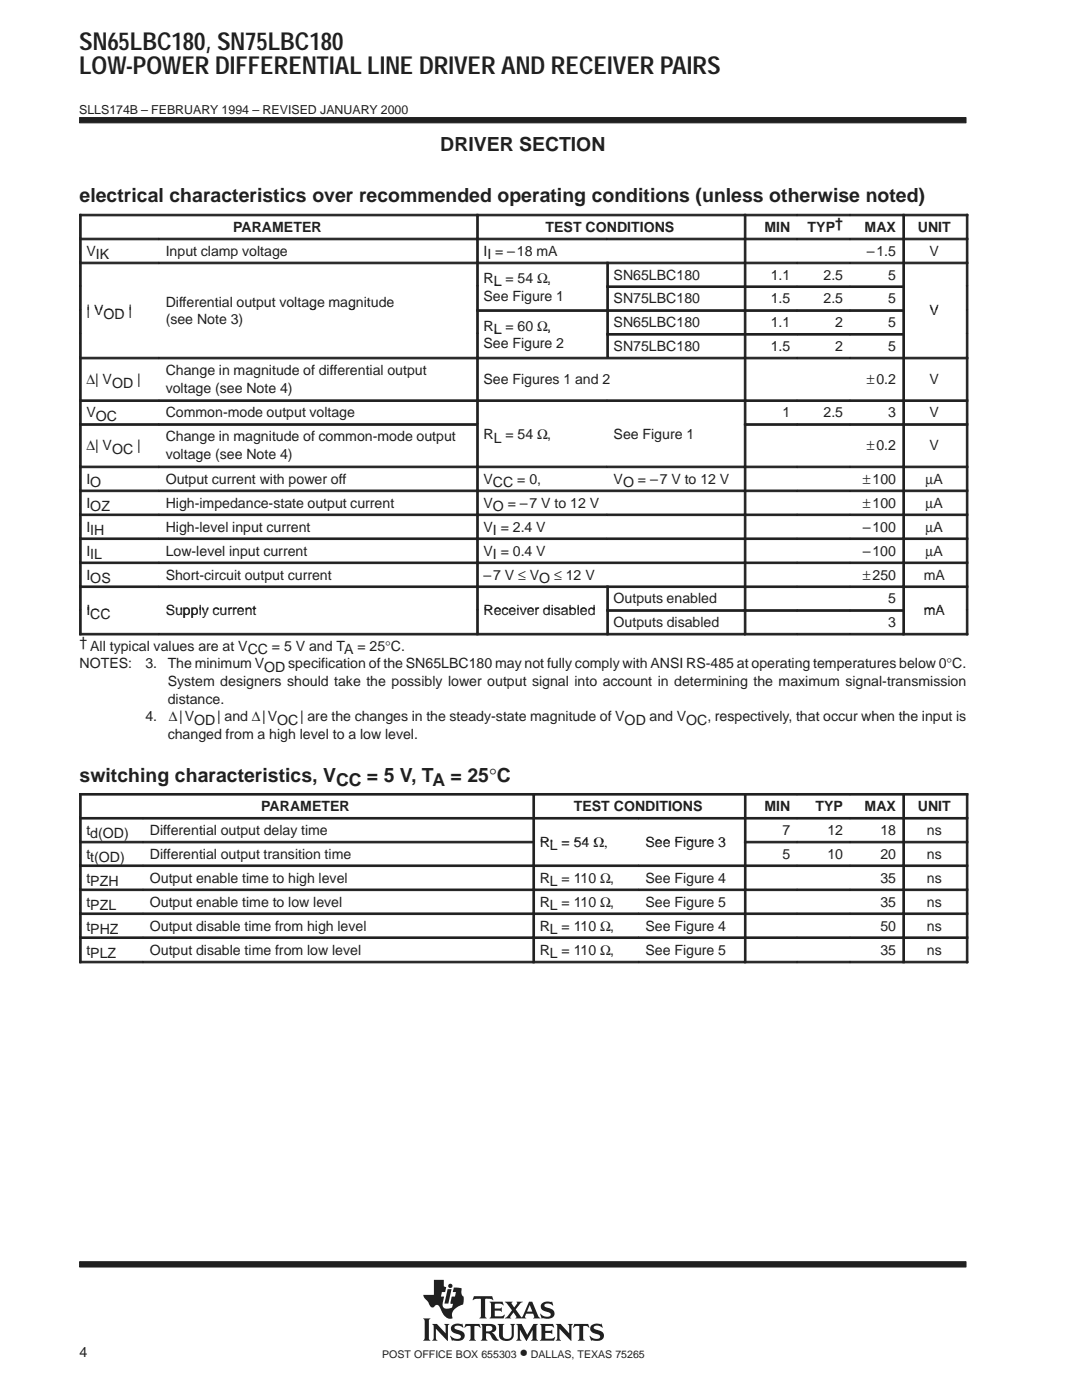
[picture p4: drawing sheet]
<svg xmlns="http://www.w3.org/2000/svg" width="216mm" height="279mm" viewBox="0 0 216 279" stroke-linecap="round" stroke-linejoin="round" font-family="sans-serif">
<g fill="#231f20" stroke="#231f20" stroke-width=".2">
<path d="M15.9 23.5h176.9v1h-176.9z" fill-rule="evenodd"/>
<path d="M15.9 251.8h176.9v1.1h-176.9z" fill-rule="evenodd"/>
</g>
<g fill="#231f20">
<path d="M89.3 257.3h.8l-.6 2.9h-.8z"/>
<path d="M95.9 264.2h2.1a.85 .85 0 0 1 1 .8 .85 .85 0 0 1-.9 .9l.4 .3 .7 1 .4 .2-.2 .1a1.11 1.11 0 0 1-1.4-.9l-.3-.4-.7-.1v1l.3 .5h-1.4l.3-.6v-2.3z" fill-rule="evenodd"/>
<path d="M100.7 259.8h1.6l-.2 .4 .5 .7 .6-.8-.1-.3h1.2l-.5 .3-.9 1.2 1 1.5a.22 .22 0 0 0 .3 .1 .22 .22 0 0 0 .1-.3l1.3-2.8h.6l1.2 2.9 .4 .4-1.4-.1a.24 .24 0 0 0 .2-.1 .24 .24 0 0 0 0-.3l-.2-.4h-1.4l-.3 .6 .3 .3h-2.2l.2-.3-.5-.9-.7 .9 .2 .3h-1.3l.5-.4 1-1.2z" fill-rule="evenodd"/>
<path d="M118 264.5a2.12 2.12 0 0 1 1.9-.2l.1-.1 .3 .8-.8-.4h-.7a.35 .35 0 0 0-.3 .3 .35 .35 0 0 0 .2 .4l.5 .1a1.16 1.16 0 0 1 1.2 1.6 1.23 1.23 0 0 1-1.1 .6l-1.1-.1-.2 .1-.4-1 .9 .5 .7 .1a.47 .47 0 0 0 .6-.4 .47 .47 0 0 0-.6-.5 1.28 1.28 0 0 1-1.4-1.4z" fill-rule="evenodd"/>
<path d="M114.6 264.2h2.8l.2 .8-.5-.4h-.6l-.1 .2v2.4l.3 .4h-1.4l.3-.4v-2.4l-.1-.2h-.6l-.6 .4z" fill-rule="evenodd"/>
<path d="M107.7 264.2h2.6l.2 .8-.6-.4-1.1 .1v.9h1l.4-.3v1l-.3-.3h-1.1v1.1h1.4l.5-.3-.2 .8h-2.8l.3-.6v-2.3z" fill-rule="evenodd"/>
<path d="M110.9 264.2h1l1.7 1.9v-1.5l-.3-.4h1l-.3 .4v3l-2.4-2.4v2l.3 .4h-1l.3-.4v-2.6z" fill-rule="evenodd"/>
<path d="M103 264.2h1.1l1.1 2.2 1.2-2.2h.9l-.3 .4v2.6l.4 .4h-1.4l.3-.4v-1.8l-1.3 2.2-1.3-2.2v1.7l.4 .5h-1.1l.3-.6v-2.3z" fill-rule="evenodd"/>
<path d="M90.2 264.5a2.17 2.17 0 0 1 1.9-.2l.1-.1 .3 .8-.8-.4h-.7a.36 .36 0 0 0-.3 .4 .36 .36 0 0 0 .4 .3l.3 .1a1.19 1.19 0 0 1 1.3 1.5l-.1 .1a1.23 1.23 0 0 1-1.1 .6l-1.1-.1-.2 .1-.4-1h.1a1.37 1.37 0 0 0 2.1 .3 .6 .6 0 0 0-.8-.7 1.08 1.08 0 0 1-1-.5 1.08 1.08 0 0 1 0-1.1z" fill-rule="evenodd"/>
<path d="M92.9 264.2h2.8l.2 .8-.5-.4h-.6l-.1 .2v2.4l.3 .4h-1.4l.2-.3 .1-.3v-2.3l-.7-.1-.6 .4z" fill-rule="evenodd"/>
<path d="M99.3 264.2h1.3l-.3 .4 .1 2.2 .2 .3 .8 .1a.73 .73 0 0 0 .7-.8v-1.8l-.3-.4h1l-.3 .4v1.9a1.56 1.56 0 0 1-1.3 1.2 1.56 1.56 0 0 1-1.5-.7l-.1-2.4z" fill-rule="evenodd"/>
<path d="M86.2 264.2h1l1.7 1.9v-1.5l-.3-.4h1.1l-.3 .4v3l-2.4-2.4v2l.3 .4h-1.1l.3-.6v-2.3z" fill-rule="evenodd"/>
<path d="M84.4 263.1h1.5l-.3 .4v3.7l.3 .4h-1.5l.3-.6v-3.4z" fill-rule="evenodd"/>
<path d="M94.6 258.7h3.6l.2 .8-.7-.3-.9 .1v3.4l.3 .4h-1.4l.3-.4v-3.4l-1-.1-.7 .3z" fill-rule="evenodd"/>
<path d="M97.7 259.8h2.6l.2 .7-.7-.3-1.1 .1v.8h1.1l.3-.2v.9l-.3-.2h-1.1v1l.1 .1h1.3l.5-.3h.1l-.2 .7h-2.8l.3-.5v-2.3z" fill-rule="evenodd"/>
<path d="M108.1 260.2l.1-.1a1.88 1.88 0 0 1 1.4-.3l.4 .1 .2-.2 .2 .8-1.1-.4a.44 .44 0 0 0-.7 .4 .44 .44 0 0 0 .6 .5 1.34 1.34 0 0 1 1.4 1.3 1.13 1.13 0 0 1-1.1 .9h-.8a.37 .37 0 0 0-.6 0l-.3-1h.1l.6 .5 .8 .1a.47 .47 0 0 0 .6-.5 .47 .47 0 0 0-.5-.4l-.2-.1a1.11 1.11 0 0 1-1.2-1.5z" fill-rule="evenodd"/>
<path d="M86.6 255.4h2v1.3l.4 .2-.2 1h-.6l-.2 .9h.6l-.2 1.1a1.11 1.11 0 0 0 .3 1.2l.6 .1 .9-.3 .2-.7-.5-.1 .2-1.3h.7l.2-.9h-.7l.3-1 1.5 .2v1l.1 .4 .3 .3v.9a.54 .54 0 0 1-.4 .7l-.4 .2a2.35 2.35 0 0 0-1.5 1.6v.4a.29 .29 0 0 1 .1 .3 .29 .29 0 0 1-.2 .3h-.1a2.21 2.21 0 0 1-2-1.9l-.1-.1a.68 .68 0 0 0-.5-.7 .68 .68 0 0 0-.8 .4 .88 .88 0 0 1-1.1-.9l-.8-.9-.2-.7h2.1z" fill-rule="evenodd"/>
<circle cx="89.9" cy="256.6" r=".43"/>
</g>
<g fill="#fff">
<path d="M105.7 260.4l.5 1.4h-1z"/>
<path d="M97 264.7l.6-.1a.56 .56 0 0 1 .7 .5 .56 .56 0 0 1-.7 .6h-.6z" fill-rule="evenodd"/>
</g>
<g fill="#231f20" stroke="#231f20" stroke-width=".2">
<path d="M15.9 42.8h.3v4.7h-.3z" fill-rule="evenodd"/>
<path d="M15.9 42.8h79.2v.3h-79.2z" fill-rule="evenodd"/>
<path d="M95.1 42.8h.3v4.7h-.3z" fill-rule="evenodd"/>
<path d="M95.1 42.8h53.4v.3h-53.4z" fill-rule="evenodd"/>
<path d="M148.5 42.8h.3v4.7h-.3z" fill-rule="evenodd"/>
<path d="M148.5 42.8h10.5v.3h-10.5z" fill-rule="evenodd"/>
<path d="M159.1 42.8h10.5v.3h-10.5z" fill-rule="evenodd"/>
<path d="M169.6 42.8h10.5v.3h-10.5z" fill-rule="evenodd"/>
<path d="M180.2 42.8h.3v4.7h-.3z" fill-rule="evenodd"/>
<path d="M192.8 42.8h.3v4.7h-.3z" fill-rule="evenodd"/>
<path d="M180.2 42.8h12.9v.3h-12.9z" fill-rule="evenodd"/>
<path d="M15.9 47.5h.3v4.8h-.3z" fill-rule="evenodd"/>
<path d="M15.9 47.5h15.8v.4h-15.8z" fill-rule="evenodd"/>
<path d="M31.7 47.5h63.4v.4h-63.4z" fill-rule="evenodd"/>
<path d="M95.1 47.5h.3v4.8h-.3z" fill-rule="evenodd"/>
<path d="M95.1 47.5h26v.4h-26z" fill-rule="evenodd"/>
<path d="M121.1 47.5h27.4v.4h-27.4z" fill-rule="evenodd"/>
<path d="M148.5 47.5h.3v4.8h-.3z" fill-rule="evenodd"/>
<path d="M148.5 47.5h10.5v.4h-10.5z" fill-rule="evenodd"/>
<path d="M159.1 47.5h10.5v.4h-10.5z" fill-rule="evenodd"/>
<path d="M169.6 47.5h10.5v.4h-10.5z" fill-rule="evenodd"/>
<path d="M180.2 47.5h.3v4.8h-.3z" fill-rule="evenodd"/>
<path d="M192.8 47.5h.3v4.8h-.3z" fill-rule="evenodd"/>
<path d="M180.2 47.5h12.9v.4h-12.9z" fill-rule="evenodd"/>
<path d="M15.9 52.3h.3v4.7h-.3z" fill-rule="evenodd"/>
<path d="M15.9 52.3h15.8v.3h-15.8z" fill-rule="evenodd"/>
<path d="M31.7 52.3h63.4v.3h-63.4z" fill-rule="evenodd"/>
<path d="M95.1 52.3h.3v4.7h-.3z" fill-rule="evenodd"/>
<path d="M95.1 52.3h26v.3h-26z" fill-rule="evenodd"/>
<path d="M121.1 52.3h.3v4.7h-.3z" fill-rule="evenodd"/>
<path d="M121.1 52.3h27.4v.3h-27.4z" fill-rule="evenodd"/>
<path d="M148.5 52.3h.3v4.7h-.3z" fill-rule="evenodd"/>
<path d="M148.5 52.3h10.5v.3h-10.5z" fill-rule="evenodd"/>
<path d="M159.1 52.3h10.5v.3h-10.5z" fill-rule="evenodd"/>
<path d="M169.6 52.3h10.5v.3h-10.5z" fill-rule="evenodd"/>
<path d="M180.2 52.3h.3v4.7h-.3z" fill-rule="evenodd"/>
<path d="M192.8 52.3h.3v4.7h-.3z" fill-rule="evenodd"/>
<path d="M180.2 52.3h12.9v.3h-12.9z" fill-rule="evenodd"/>
<path d="M15.9 57.1h.3v4.7h-.3z" fill-rule="evenodd"/>
<path d="M95.1 57.1h.3v4.7h-.3z" fill-rule="evenodd"/>
<path d="M121.1 57.1h.3v4.7h-.3z" fill-rule="evenodd"/>
<path d="M121.1 57.1h27.4v.3h-27.4z" fill-rule="evenodd"/>
<path d="M148.5 57.1h.3v4.7h-.3z" fill-rule="evenodd"/>
<path d="M148.5 57.1h10.5v.3h-10.5z" fill-rule="evenodd"/>
<path d="M159.1 57.1h10.5v.3h-10.5z" fill-rule="evenodd"/>
<path d="M169.6 57.1h10.5v.3h-10.5z" fill-rule="evenodd"/>
<path d="M180.2 57.1h.3v4.7h-.3z" fill-rule="evenodd"/>
<path d="M192.8 57.1h.3v4.7h-.3z" fill-rule="evenodd"/>
<path d="M15.9 61.8h.3v4.7h-.3z" fill-rule="evenodd"/>
<path d="M95.1 61.8h.3v4.7h-.3z" fill-rule="evenodd"/>
<path d="M95.1 61.8h26v.3h-26z" fill-rule="evenodd"/>
<path d="M121.1 61.8h.3v4.7h-.3z" fill-rule="evenodd"/>
<path d="M121.1 61.8h27.4v.3h-27.4z" fill-rule="evenodd"/>
<path d="M148.5 61.8h.3v4.7h-.3z" fill-rule="evenodd"/>
<path d="M148.5 61.8h10.5v.3h-10.5z" fill-rule="evenodd"/>
<path d="M159.1 61.8h10.5v.3h-10.5z" fill-rule="evenodd"/>
<path d="M169.6 61.8h10.5v.3h-10.5z" fill-rule="evenodd"/>
<path d="M180.2 61.8h.3v4.7h-.3z" fill-rule="evenodd"/>
<path d="M192.8 61.8h.3v4.7h-.3z" fill-rule="evenodd"/>
<path d="M15.9 66.6h.3v4.7h-.3z" fill-rule="evenodd"/>
<path d="M95.1 66.6h.3v4.7h-.3z" fill-rule="evenodd"/>
<path d="M121.1 66.6h.3v4.7h-.3z" fill-rule="evenodd"/>
<path d="M121.1 66.6h27.4v.3h-27.4z" fill-rule="evenodd"/>
<path d="M148.5 66.6h.3v4.7h-.3z" fill-rule="evenodd"/>
<path d="M148.5 66.6h10.5v.3h-10.5z" fill-rule="evenodd"/>
<path d="M159.1 66.6h10.5v.3h-10.5z" fill-rule="evenodd"/>
<path d="M169.6 66.6h10.5v.3h-10.5z" fill-rule="evenodd"/>
<path d="M180.2 66.6h.3v4.7h-.3z" fill-rule="evenodd"/>
<path d="M192.8 66.6h.3v4.7h-.3z" fill-rule="evenodd"/>
<path d="M15.9 71.3h.3v8.5h-.3z" fill-rule="evenodd"/>
<path d="M15.9 71.3h15.8v.3h-15.8z" fill-rule="evenodd"/>
<path d="M31.7 71.3h63.4v.3h-63.4z" fill-rule="evenodd"/>
<path d="M95.1 71.3h.3v8.5h-.3z" fill-rule="evenodd"/>
<path d="M95.1 71.3h53.4v.3h-53.4z" fill-rule="evenodd"/>
<path d="M148.5 71.3h.3v8.5h-.3z" fill-rule="evenodd"/>
<path d="M148.5 71.3h10.5v.3h-10.5z" fill-rule="evenodd"/>
<path d="M159.1 71.3h10.5v.3h-10.5z" fill-rule="evenodd"/>
<path d="M169.6 71.3h10.5v.3h-10.5z" fill-rule="evenodd"/>
<path d="M180.2 71.3h.3v8.5h-.3z" fill-rule="evenodd"/>
<path d="M192.8 71.3h.3v8.5h-.3z" fill-rule="evenodd"/>
<path d="M180.2 71.3h12.9v.3h-12.9z" fill-rule="evenodd"/>
<path d="M15.9 79.8h.3v4.7h-.3z" fill-rule="evenodd"/>
<path d="M15.9 79.8h15.8v.3h-15.8z" fill-rule="evenodd"/>
<path d="M31.7 79.8h63.4v.3h-63.4z" fill-rule="evenodd"/>
<path d="M95.1 79.8h.3v4.7h-.3z" fill-rule="evenodd"/>
<path d="M95.1 79.8h26v.3h-26z" fill-rule="evenodd"/>
<path d="M121.1 79.8h27.4v.3h-27.4z" fill-rule="evenodd"/>
<path d="M148.5 79.8h.3v4.7h-.3z" fill-rule="evenodd"/>
<path d="M148.5 79.8h10.5v.3h-10.5z" fill-rule="evenodd"/>
<path d="M159.1 79.8h10.5v.3h-10.5z" fill-rule="evenodd"/>
<path d="M169.6 79.8h10.5v.3h-10.5z" fill-rule="evenodd"/>
<path d="M180.2 79.8h.3v4.7h-.3z" fill-rule="evenodd"/>
<path d="M192.8 79.8h.3v4.7h-.3z" fill-rule="evenodd"/>
<path d="M180.2 79.8h12.9v.3h-12.9z" fill-rule="evenodd"/>
<path d="M15.9 84.6h.3v8.4h-.3z" fill-rule="evenodd"/>
<path d="M15.9 84.6h15.8v.3h-15.8z" fill-rule="evenodd"/>
<path d="M31.7 84.6h63.4v.3h-63.4z" fill-rule="evenodd"/>
<path d="M95.1 84.6h.3v8.4h-.3z" fill-rule="evenodd"/>
<path d="M148.5 84.6h.3v8.4h-.3z" fill-rule="evenodd"/>
<path d="M148.5 84.6h10.5v.3h-10.5z" fill-rule="evenodd"/>
<path d="M159.1 84.6h10.5v.3h-10.5z" fill-rule="evenodd"/>
<path d="M169.6 84.6h10.5v.3h-10.5z" fill-rule="evenodd"/>
<path d="M180.2 84.6h.3v8.4h-.3z" fill-rule="evenodd"/>
<path d="M192.8 84.6h.3v8.4h-.3z" fill-rule="evenodd"/>
<path d="M180.2 84.6h12.9v.3h-12.9z" fill-rule="evenodd"/>
<path d="M15.9 93h.3v4.8h-.3z" fill-rule="evenodd"/>
<path d="M15.9 93h15.8v.3h-15.8z" fill-rule="evenodd"/>
<path d="M31.7 93h63.4v.3h-63.4z" fill-rule="evenodd"/>
<path d="M95.1 93h.3v4.8h-.3z" fill-rule="evenodd"/>
<path d="M95.1 93h26v.3h-26z" fill-rule="evenodd"/>
<path d="M121.1 93h27.4v.3h-27.4z" fill-rule="evenodd"/>
<path d="M148.5 93h.3v4.8h-.3z" fill-rule="evenodd"/>
<path d="M148.5 93h10.5v.3h-10.5z" fill-rule="evenodd"/>
<path d="M159.1 93h10.5v.3h-10.5z" fill-rule="evenodd"/>
<path d="M169.6 93h10.5v.3h-10.5z" fill-rule="evenodd"/>
<path d="M180.2 93h.3v4.8h-.3z" fill-rule="evenodd"/>
<path d="M192.8 93h.3v4.8h-.3z" fill-rule="evenodd"/>
<path d="M180.2 93h12.9v.3h-12.9z" fill-rule="evenodd"/>
<path d="M15.9 97.8h.3v4.8h-.3z" fill-rule="evenodd"/>
<path d="M15.9 97.8h15.8v.3h-15.8z" fill-rule="evenodd"/>
<path d="M31.7 97.8h63.4v.3h-63.4z" fill-rule="evenodd"/>
<path d="M95.1 97.8h.3v4.8h-.3z" fill-rule="evenodd"/>
<path d="M95.1 97.8h53.4v.3h-53.4z" fill-rule="evenodd"/>
<path d="M148.5 97.8h.3v4.8h-.3z" fill-rule="evenodd"/>
<path d="M148.5 97.8h10.5v.3h-10.5z" fill-rule="evenodd"/>
<path d="M159.1 97.8h10.5v.3h-10.5z" fill-rule="evenodd"/>
<path d="M169.6 97.8h10.5v.3h-10.5z" fill-rule="evenodd"/>
<path d="M180.2 97.8h.3v4.8h-.3z" fill-rule="evenodd"/>
<path d="M192.8 97.8h.3v4.8h-.3z" fill-rule="evenodd"/>
<path d="M180.2 97.8h12.9v.3h-12.9z" fill-rule="evenodd"/>
<path d="M15.9 102.6h.3v4.7h-.3z" fill-rule="evenodd"/>
<path d="M15.9 102.6h15.8v.3h-15.8z" fill-rule="evenodd"/>
<path d="M31.7 102.6h63.4v.3h-63.4z" fill-rule="evenodd"/>
<path d="M95.1 102.6h.3v4.7h-.3z" fill-rule="evenodd"/>
<path d="M95.1 102.6h26v.3h-26z" fill-rule="evenodd"/>
<path d="M121.1 102.6h27.4v.3h-27.4z" fill-rule="evenodd"/>
<path d="M148.5 102.6h.3v4.7h-.3z" fill-rule="evenodd"/>
<path d="M148.5 102.6h10.5v.3h-10.5z" fill-rule="evenodd"/>
<path d="M159.1 102.6h10.5v.3h-10.5z" fill-rule="evenodd"/>
<path d="M169.6 102.6h10.5v.3h-10.5z" fill-rule="evenodd"/>
<path d="M180.2 102.6h.3v4.7h-.3z" fill-rule="evenodd"/>
<path d="M192.8 102.6h.3v4.7h-.3z" fill-rule="evenodd"/>
<path d="M180.2 102.6h12.9v.3h-12.9z" fill-rule="evenodd"/>
<path d="M15.9 107.4h.3v4.7h-.3z" fill-rule="evenodd"/>
<path d="M15.9 107.4h15.8v.3h-15.8z" fill-rule="evenodd"/>
<path d="M31.7 107.4h63.4v.3h-63.4z" fill-rule="evenodd"/>
<path d="M95.1 107.4h.3v4.7h-.3z" fill-rule="evenodd"/>
<path d="M95.1 107.4h26v.3h-26z" fill-rule="evenodd"/>
<path d="M121.1 107.4h27.4v.3h-27.4z" fill-rule="evenodd"/>
<path d="M148.5 107.4h.3v4.7h-.3z" fill-rule="evenodd"/>
<path d="M148.5 107.4h10.5v.3h-10.5z" fill-rule="evenodd"/>
<path d="M159.1 107.4h10.5v.3h-10.5z" fill-rule="evenodd"/>
<path d="M169.6 107.4h10.5v.3h-10.5z" fill-rule="evenodd"/>
<path d="M180.2 107.4h.3v4.7h-.3z" fill-rule="evenodd"/>
<path d="M192.8 107.4h.3v4.7h-.3z" fill-rule="evenodd"/>
<path d="M180.2 107.4h12.9v.3h-12.9z" fill-rule="evenodd"/>
<path d="M15.9 112.2h.3v4.7h-.3z" fill-rule="evenodd"/>
<path d="M15.9 112.2h15.8v.3h-15.8z" fill-rule="evenodd"/>
<path d="M31.7 112.2h63.4v.3h-63.4z" fill-rule="evenodd"/>
<path d="M95.1 112.2h.3v4.7h-.3z" fill-rule="evenodd"/>
<path d="M95.1 112.2h53.4v.3h-53.4z" fill-rule="evenodd"/>
<path d="M148.5 112.2h.3v4.7h-.3z" fill-rule="evenodd"/>
<path d="M148.5 112.2h10.5v.3h-10.5z" fill-rule="evenodd"/>
<path d="M159.1 112.2h10.5v.3h-10.5z" fill-rule="evenodd"/>
<path d="M169.6 112.2h10.5v.3h-10.5z" fill-rule="evenodd"/>
<path d="M180.2 112.2h.3v4.7h-.3z" fill-rule="evenodd"/>
<path d="M192.8 112.2h.3v4.7h-.3z" fill-rule="evenodd"/>
<path d="M180.2 112.2h12.9v.3h-12.9z" fill-rule="evenodd"/>
<path d="M15.9 116.9h.3v4.8h-.3z" fill-rule="evenodd"/>
<path d="M15.9 116.9h15.8v.4h-15.8z" fill-rule="evenodd"/>
<path d="M31.7 116.9h63.4v.4h-63.4z" fill-rule="evenodd"/>
<path d="M95.1 116.9h.3v4.8h-.3z" fill-rule="evenodd"/>
<path d="M95.1 116.9h26v.4h-26z" fill-rule="evenodd"/>
<path d="M121.1 116.9h.3v4.8h-.3z" fill-rule="evenodd"/>
<path d="M121.1 116.9h27.4v.4h-27.4z" fill-rule="evenodd"/>
<path d="M148.5 116.9h.3v4.8h-.3z" fill-rule="evenodd"/>
<path d="M148.5 116.9h10.5v.4h-10.5z" fill-rule="evenodd"/>
<path d="M159.1 116.9h10.5v.4h-10.5z" fill-rule="evenodd"/>
<path d="M169.6 116.9h10.5v.4h-10.5z" fill-rule="evenodd"/>
<path d="M180.2 116.9h.3v4.8h-.3z" fill-rule="evenodd"/>
<path d="M192.8 116.9h.3v4.8h-.3z" fill-rule="evenodd"/>
<path d="M180.2 116.9h12.9v.4h-12.9z" fill-rule="evenodd"/>
<path d="M15.9 121.7h.3v5h-.3z" fill-rule="evenodd"/>
<path d="M15.9 126.4h15.8v.3h-15.8z" fill-rule="evenodd"/>
<path d="M31.7 126.4h63.4v.3h-63.4z" fill-rule="evenodd"/>
<path d="M95.1 121.7h.3v5h-.3z" fill-rule="evenodd"/>
<path d="M95.1 126.4h26v.3h-26z" fill-rule="evenodd"/>
<path d="M121.1 121.7h.3v5h-.3z" fill-rule="evenodd"/>
<path d="M121.1 121.7h27.4v.3h-27.4z" fill-rule="evenodd"/>
<path d="M121.1 126.4h27.4v.3h-27.4z" fill-rule="evenodd"/>
<path d="M148.5 121.7h.3v5h-.3z" fill-rule="evenodd"/>
<path d="M148.5 121.7h10.5v.3h-10.5z" fill-rule="evenodd"/>
<path d="M148.5 126.4h10.5v.3h-10.5z" fill-rule="evenodd"/>
<path d="M159.1 121.7h10.5v.3h-10.5z" fill-rule="evenodd"/>
<path d="M159.1 126.4h10.5v.3h-10.5z" fill-rule="evenodd"/>
<path d="M169.6 121.7h10.5v.3h-10.5z" fill-rule="evenodd"/>
<path d="M169.6 126.4h10.5v.3h-10.5z" fill-rule="evenodd"/>
<path d="M180.2 121.7h.3v5h-.3z" fill-rule="evenodd"/>
<path d="M192.8 121.7h.3v5h-.3z" fill-rule="evenodd"/>
<path d="M180.2 126.4h12.9v.3h-12.9z" fill-rule="evenodd"/>
<path d="M15.9 158.4h.3v4.7h-.3z" fill-rule="evenodd"/>
<path d="M15.9 158.4h90.4v.3h-90.4z" fill-rule="evenodd"/>
<path d="M106.3 158.4h.4v4.7h-.4z" fill-rule="evenodd"/>
<path d="M106.3 158.4h42.2v.3h-42.2z" fill-rule="evenodd"/>
<path d="M148.5 158.4h.4v4.7h-.4z" fill-rule="evenodd"/>
<path d="M148.5 158.4h10.5v.3h-10.5z" fill-rule="evenodd"/>
<path d="M159.1 158.4h10.5v.3h-10.5z" fill-rule="evenodd"/>
<path d="M169.6 158.4h10.5v.3h-10.5z" fill-rule="evenodd"/>
<path d="M180.2 158.4h.3v4.7h-.3z" fill-rule="evenodd"/>
<path d="M192.8 158.4h.3v4.7h-.3z" fill-rule="evenodd"/>
<path d="M180.2 158.4h12.9v.3h-12.9z" fill-rule="evenodd"/>
<path d="M15.9 163.1h.3v4.8h-.3z" fill-rule="evenodd"/>
<path d="M15.9 163.1h12.6v.4h-12.6z" fill-rule="evenodd"/>
<path d="M28.5 163.1h77.8v.4h-77.8z" fill-rule="evenodd"/>
<path d="M106.3 163.1h.4v4.8h-.4z" fill-rule="evenodd"/>
<path d="M106.3 163.1h21.1v.4h-21.1z" fill-rule="evenodd"/>
<path d="M127.4 163.1h21.1v.4h-21.1z" fill-rule="evenodd"/>
<path d="M148.5 163.1h.4v4.8h-.4z" fill-rule="evenodd"/>
<path d="M148.5 163.1h10.5v.4h-10.5z" fill-rule="evenodd"/>
<path d="M159.1 163.1h10.5v.4h-10.5z" fill-rule="evenodd"/>
<path d="M169.6 163.1h10.5v.4h-10.5z" fill-rule="evenodd"/>
<path d="M180.2 163.1h.3v4.8h-.3z" fill-rule="evenodd"/>
<path d="M192.8 163.1h.3v4.8h-.3z" fill-rule="evenodd"/>
<path d="M180.2 163.1h12.9v.4h-12.9z" fill-rule="evenodd"/>
<path d="M15.9 167.9h.3v4.7h-.3z" fill-rule="evenodd"/>
<path d="M15.9 167.9h12.6v.3h-12.6z" fill-rule="evenodd"/>
<path d="M28.5 167.9h77.8v.3h-77.8z" fill-rule="evenodd"/>
<path d="M106.3 167.9h.4v4.7h-.4z" fill-rule="evenodd"/>
<path d="M148.5 167.9h.4v4.7h-.4z" fill-rule="evenodd"/>
<path d="M148.5 167.9h10.5v.3h-10.5z" fill-rule="evenodd"/>
<path d="M159.1 167.9h10.5v.3h-10.5z" fill-rule="evenodd"/>
<path d="M169.6 167.9h10.5v.3h-10.5z" fill-rule="evenodd"/>
<path d="M180.2 167.9h.3v4.7h-.3z" fill-rule="evenodd"/>
<path d="M192.8 167.9h.3v4.7h-.3z" fill-rule="evenodd"/>
<path d="M180.2 167.9h12.9v.3h-12.9z" fill-rule="evenodd"/>
<path d="M15.9 172.6h.3v4.8h-.3z" fill-rule="evenodd"/>
<path d="M15.9 172.6h12.6v.3h-12.6z" fill-rule="evenodd"/>
<path d="M28.5 172.6h77.8v.3h-77.8z" fill-rule="evenodd"/>
<path d="M106.3 172.6h.4v4.8h-.4z" fill-rule="evenodd"/>
<path d="M106.3 172.6h21.1v.3h-21.1z" fill-rule="evenodd"/>
<path d="M127.4 172.6h21.1v.3h-21.1z" fill-rule="evenodd"/>
<path d="M148.5 172.6h.4v4.8h-.4z" fill-rule="evenodd"/>
<path d="M148.5 172.6h10.5v.3h-10.5z" fill-rule="evenodd"/>
<path d="M159.1 172.6h10.5v.3h-10.5z" fill-rule="evenodd"/>
<path d="M169.6 172.6h10.5v.3h-10.5z" fill-rule="evenodd"/>
<path d="M180.2 172.6h.3v4.8h-.3z" fill-rule="evenodd"/>
<path d="M192.8 172.6h.3v4.8h-.3z" fill-rule="evenodd"/>
<path d="M180.2 172.6h12.9v.3h-12.9z" fill-rule="evenodd"/>
<path d="M15.9 177.4h.3v4.8h-.3z" fill-rule="evenodd"/>
<path d="M15.9 177.4h12.6v.3h-12.6z" fill-rule="evenodd"/>
<path d="M28.5 177.4h77.8v.3h-77.8z" fill-rule="evenodd"/>
<path d="M106.3 177.4h.4v4.8h-.4z" fill-rule="evenodd"/>
<path d="M106.3 177.4h21.1v.3h-21.1z" fill-rule="evenodd"/>
<path d="M127.4 177.4h21.1v.3h-21.1z" fill-rule="evenodd"/>
<path d="M148.5 177.4h.4v4.8h-.4z" fill-rule="evenodd"/>
<path d="M148.5 177.4h10.5v.3h-10.5z" fill-rule="evenodd"/>
<path d="M159.1 177.4h10.5v.3h-10.5z" fill-rule="evenodd"/>
<path d="M169.6 177.4h10.5v.3h-10.5z" fill-rule="evenodd"/>
<path d="M180.2 177.4h.3v4.8h-.3z" fill-rule="evenodd"/>
<path d="M192.8 177.4h.3v4.8h-.3z" fill-rule="evenodd"/>
<path d="M180.2 177.4h12.9v.3h-12.9z" fill-rule="evenodd"/>
<path d="M15.9 182.2h.3v4.8h-.3z" fill-rule="evenodd"/>
<path d="M15.9 182.2h12.6v.3h-12.6z" fill-rule="evenodd"/>
<path d="M28.5 182.2h77.8v.3h-77.8z" fill-rule="evenodd"/>
<path d="M106.3 182.2h.4v4.8h-.4z" fill-rule="evenodd"/>
<path d="M106.3 182.2h21.1v.3h-21.1z" fill-rule="evenodd"/>
<path d="M127.4 182.2h21.1v.3h-21.1z" fill-rule="evenodd"/>
<path d="M148.5 182.2h.4v4.8h-.4z" fill-rule="evenodd"/>
<path d="M148.5 182.2h10.5v.3h-10.5z" fill-rule="evenodd"/>
<path d="M159.1 182.2h10.5v.3h-10.5z" fill-rule="evenodd"/>
<path d="M169.6 182.2h10.5v.3h-10.5z" fill-rule="evenodd"/>
<path d="M180.2 182.2h.3v4.8h-.3z" fill-rule="evenodd"/>
<path d="M192.8 182.2h.3v4.8h-.3z" fill-rule="evenodd"/>
<path d="M180.2 182.2h12.9v.3h-12.9z" fill-rule="evenodd"/>
<path d="M15.9 187h.3v5.2h-.3z" fill-rule="evenodd"/>
<path d="M15.9 187h12.6v.3h-12.6z" fill-rule="evenodd"/>
<path d="M15.9 191.8h12.6v.4h-12.6z" fill-rule="evenodd"/>
<path d="M28.5 187h77.8v.3h-77.8z" fill-rule="evenodd"/>
<path d="M28.5 191.8h77.8v.4h-77.8z" fill-rule="evenodd"/>
<path d="M106.3 187h.4v5.2h-.4z" fill-rule="evenodd"/>
<path d="M106.3 187h21.1v.3h-21.1z" fill-rule="evenodd"/>
<path d="M106.3 191.8h21.1v.4h-21.1z" fill-rule="evenodd"/>
<path d="M127.4 187h21.1v.3h-21.1z" fill-rule="evenodd"/>
<path d="M127.4 191.8h21.1v.4h-21.1z" fill-rule="evenodd"/>
<path d="M148.5 187h.4v5.2h-.4z" fill-rule="evenodd"/>
<path d="M148.5 187h10.5v.3h-10.5z" fill-rule="evenodd"/>
<path d="M148.5 191.8h10.5v.4h-10.5z" fill-rule="evenodd"/>
<path d="M159.1 187h10.5v.3h-10.5z" fill-rule="evenodd"/>
<path d="M159.1 191.8h10.5v.4h-10.5z" fill-rule="evenodd"/>
<path d="M169.6 187h10.5v.3h-10.5z" fill-rule="evenodd"/>
<path d="M169.6 191.8h10.5v.4h-10.5z" fill-rule="evenodd"/>
<path d="M180.2 187h.3v5.2h-.3z" fill-rule="evenodd"/>
<path d="M192.8 187h.3v5.2h-.3z" fill-rule="evenodd"/>
<path d="M180.2 187h12.9v.3h-12.9z" fill-rule="evenodd"/>
<path d="M180.2 191.8h12.9v.4h-12.9z" fill-rule="evenodd"/>
</g>
<g font-size="4.9" fill="#231f20">
<text x="15.8" y="9.9">SN65LBC180, SN75LBC180</text>
<text x="15.8" y="14.8">LOW-POWER DIFFERENTIAL LINE DRIVER AND RECEIVER PAIRS</text>
</g>
<g font-size="3.9" fill="#231f20">
<text x="87.9" y="30.2">DRIVER SECTION</text>
<text x="15.9" y="40.4">electrical characteristics over recommended operating conditions (unless otherwise noted)</text>
<text x="15.9" y="156">switching characteristics, V</text>
</g>
<g font-size="3.5" fill="#231f20">
<text x="67.1" y="157">CC = 5 V, TA = 25°C</text>
<text x="103.7" y="271">•</text>
</g>
<g font-size="2.8" fill="#231f20">
<text x="46.5" y="46.3">PARAMETER</text>
<text x="108.9" y="46.3">TEST CONDITIONS</text>
<text x="152.5" y="46.3">MIN</text>
<text x="161.2" y="46.3">TYP†</text>
<text x="172.5" y="46.3">MAX</text>
<text x="183.1" y="46.3">UNIT</text>
<text x="17.2" y="51.1">VIK</text>
<text x="33.1" y="51.1">Input clamp voltage</text>
<text x="96.5" y="51.1">II = –18 mA</text>
<text x="173" y="51.1">–1.5</text>
<text x="185.5" y="51.1">V</text>
<text x="96.5" y="56.5">RL = 54 Ω,,</text>
<text x="96.5" y="60">See Figure 1</text>
<text x="98.5" y="57.2">L</text>
<text x="122.4" y="55.8">SN65LBC180</text>
<text x="153.8" y="55.8">1.1</text>
<text x="164.3" y="55.8">2.5</text>
<text x="177.2" y="55.8">5</text>
<text x="17.2" y="62.9">| VOD</text>
<text x="17.2" y="62.9">| VOD ||</text>
<text x="33.1" y="61.2">Differential output voltage magnitude</text>
<text x="33.1" y="64.7">(see Note 3)</text>
<text x="61.7" y="61.2">g</text>
<text x="69.5" y="61.2">g</text>
<text x="96.5" y="66">RL = 60 Ω,,</text>
<text x="122.4" y="60.5">SN75LBC180</text>
<text x="122.4" y="65.3">SN65LBC180</text>
<text x="153.8" y="60.5">1.5</text>
<text x="153.8" y="65.3">1.1</text>
<text x="164.3" y="60.5">2.5</text>
<text x="166.7" y="65.3">2</text>
<text x="177.2" y="60.5">5</text>
<text x="177.2" y="65.3">5</text>
<text x="185.5" y="62.9">V</text>
<text x="96.5" y="69.5">See Figure 2</text>
<text x="98.5" y="66.7">L</text>
<text x="122.4" y="70">SN75LBC180</text>
<text x="153.8" y="70">1.5</text>
<text x="166.7" y="70">2</text>
<text x="177.2" y="70">5</text>
<text x="17.2" y="76.7">∆| VOD |</text>
<text x="33.1" y="74.8">Change in magnitude of differential output</text>
<text x="96.5" y="76.7">See Figures 1 and 2</text>
<text x="173" y="76.7">±0.2</text>
<text x="185.5" y="76.7">V</text>
<text x="17.2" y="83.3">VOC</text>
<text x="33.1" y="78.3">voltage (see Note 4)</text>
<text x="33.1" y="83.3">Common-mode output voltage</text>
<text x="156.1" y="83.3">1</text>
<text x="164.3" y="83.3">2.5</text>
<text x="177.2" y="83.3">3</text>
<text x="185.5" y="83.3">V</text>
<text x="17.2" y="89.9">∆| VOC |</text>
<text x="33.1" y="88">Change in magnitude of common-mode output</text>
<text x="96.5" y="87.7">RL = 54 Ω,</text>
<text x="122.4" y="87.7">See Figure 1</text>
<text x="173" y="89.9">±0.2</text>
<text x="185.5" y="89.9">V</text>
<text x="33.1" y="91.6">voltage (see Note 4)</text>
<text x="17.2" y="96.5">IO</text>
<text x="17.2" y="101.3">IOZ</text>
<text x="33.1" y="96.5">Output current with power off</text>
<text x="33.1" y="101.3">High-impedance-state output current</text>
<text x="96.5" y="96.5">VCC = 0,</text>
<text x="96.5" y="101.3">VO = –7 V to 12 V</text>
<text x="122.4" y="96.5">VO = –7 V to 12 V</text>
<text x="172.2" y="96.5">±100</text>
<text x="172.2" y="101.3">±100</text>
<text x="184.7" y="96.5">µA</text>
<text x="184.7" y="101.3">µA</text>
<text x="17.2" y="106.1">IIH</text>
<text x="33.1" y="106.1">High-level input current</text>
<text x="96.5" y="106.1">VI = 2.4 V</text>
<text x="172.2" y="106.1">–100</text>
<text x="184.7" y="106.1">µA</text>
<text x="17.2" y="110.9">IIL</text>
<text x="33.1" y="110.9">Low-level input current</text>
<text x="96.5" y="110.9">VI = 0.4 V</text>
<text x="172.2" y="110.9">–100</text>
<text x="184.7" y="110.9">µA</text>
<text x="17.2" y="115.7">IOS</text>
<text x="33.1" y="115.7">Short-circuit output current</text>
<text x="96.5" y="115.7">–7 V ≤ VO ≤ 12 V</text>
<text x="172.2" y="115.7">±250</text>
<text x="184.3" y="115.7">mA</text>
<text x="17.2" y="122.8">ICC</text>
<text x="33.1" y="122.8">Supply current</text>
<text x="96.5" y="122.8">Receiver disabled</text>
<text x="122.4" y="120.4">Outputs enabled</text>
<text x="122.4" y="125.1">Outputs disabled</text>
<text x="177.2" y="120.4">5</text>
<text x="177.2" y="125.1">3</text>
<text x="184.3" y="122.8">mA</text>
<text x="15.9" y="129.2">† All typical values are at V</text>
<text x="49.4" y="130.6">CC = 5 V and TA = 25°C.</text>
<text x="15.9" y="133.4">NOTES:</text>
<text x="29" y="133.4">3.</text>
<text x="33.5" y="133.4">The minimum VOD specification of the SN65LBC180 may not fully comply with ANSI RS-485 at operating temperatures below 0°C.</text>
<text x="33.5" y="136.9">System designers should take the possibly lower output signal into account in determining the maximum signal-transmission</text>
<text x="29" y="144">4.</text>
<text x="33.5" y="140.4">distance.</text>
<text x="33.7" y="144">∆|VOD| and ∆|VOC| are the changes in the steady-state magnitude of VOD and VOC, respectively, that occur when the input is</text>
<text x="33.5" y="147.5">changed from a high level to a low level.</text>
<text x="52.1" y="161.9">PARAMETER</text>
<text x="114.5" y="161.9">TEST CONDITIONS</text>
<text x="152.5" y="161.9">MIN</text>
<text x="162.7" y="161.9">TYP</text>
<text x="172.5" y="161.9">MAX</text>
<text x="183.1" y="161.9">UNIT</text>
<text x="17.2" y="166.6">td(OD)</text>
<text x="29.9" y="166.6">Differential output delay time</text>
<text x="156.1" y="166.6">7</text>
<text x="165.1" y="166.6">12</text>
<text x="175.7" y="166.6">18</text>
<text x="184.9" y="166.6">ns</text>
<text x="17.2" y="171.4">tt(OD)</text>
<text x="29.9" y="171.4">Differential output transition time</text>
<text x="107.7" y="169">RL = 54 Ω</text>
<text x="107.7" y="169">RL = 54 Ω,</text>
<text x="128.8" y="169">See Figure 3</text>
<text x="156.1" y="171.4">5</text>
<text x="165.1" y="171.4">10</text>
<text x="175.7" y="171.4">20</text>
<text x="184.9" y="171.4">ns</text>
<text x="17.2" y="176.1">tPZH</text>
<text x="29.9" y="176.1">Output enable time to high level</text>
<text x="107.7" y="176.1">RL = 110 Ω,</text>
<text x="128.8" y="176.1">See Figure 4</text>
<text x="175.7" y="176.1">35</text>
<text x="184.9" y="176.1">ns</text>
<text x="17.2" y="180.9">tPZL</text>
<text x="17.2" y="185.7">tPHZ</text>
<text x="29.9" y="180.9">Output enable time to low level</text>
<text x="29.9" y="185.7">Output disable time from high level</text>
<text x="107.7" y="180.9">RL = 110 Ω,</text>
<text x="107.7" y="185.7">RL = 110 Ω,</text>
<text x="128.8" y="180.9">See Figure 5</text>
<text x="128.8" y="185.7">See Figure 4</text>
<text x="175.7" y="180.9">35</text>
<text x="175.7" y="185.7">50</text>
<text x="184.9" y="180.9">ns</text>
<text x="184.9" y="185.7">ns</text>
<text x="17.2" y="190.5">tPLZ</text>
<text x="29.9" y="190.5">Output disable time from low level</text>
<text x="107.7" y="190.5">RL = 110 Ω,</text>
<text x="128.8" y="190.5">See Figure 5</text>
<text x="175.7" y="190.5">35</text>
<text x="184.9" y="190.5">ns</text>
<text x="15.9" y="270.8">4</text>
</g>
<text font-size="2.5" fill="#231f20" x="15.8" y="22.7">SLLS174B – FEBRUARY 1994 – REVISED JANUARY 2000</text>
<g font-size="2.1" fill="#231f20">
<text x="76.3" y="271">POST OFFICE BOX 655303</text>
<text x="105.9" y="271">DALLAS, TEXAS 75265</text>
</g>
</svg>
